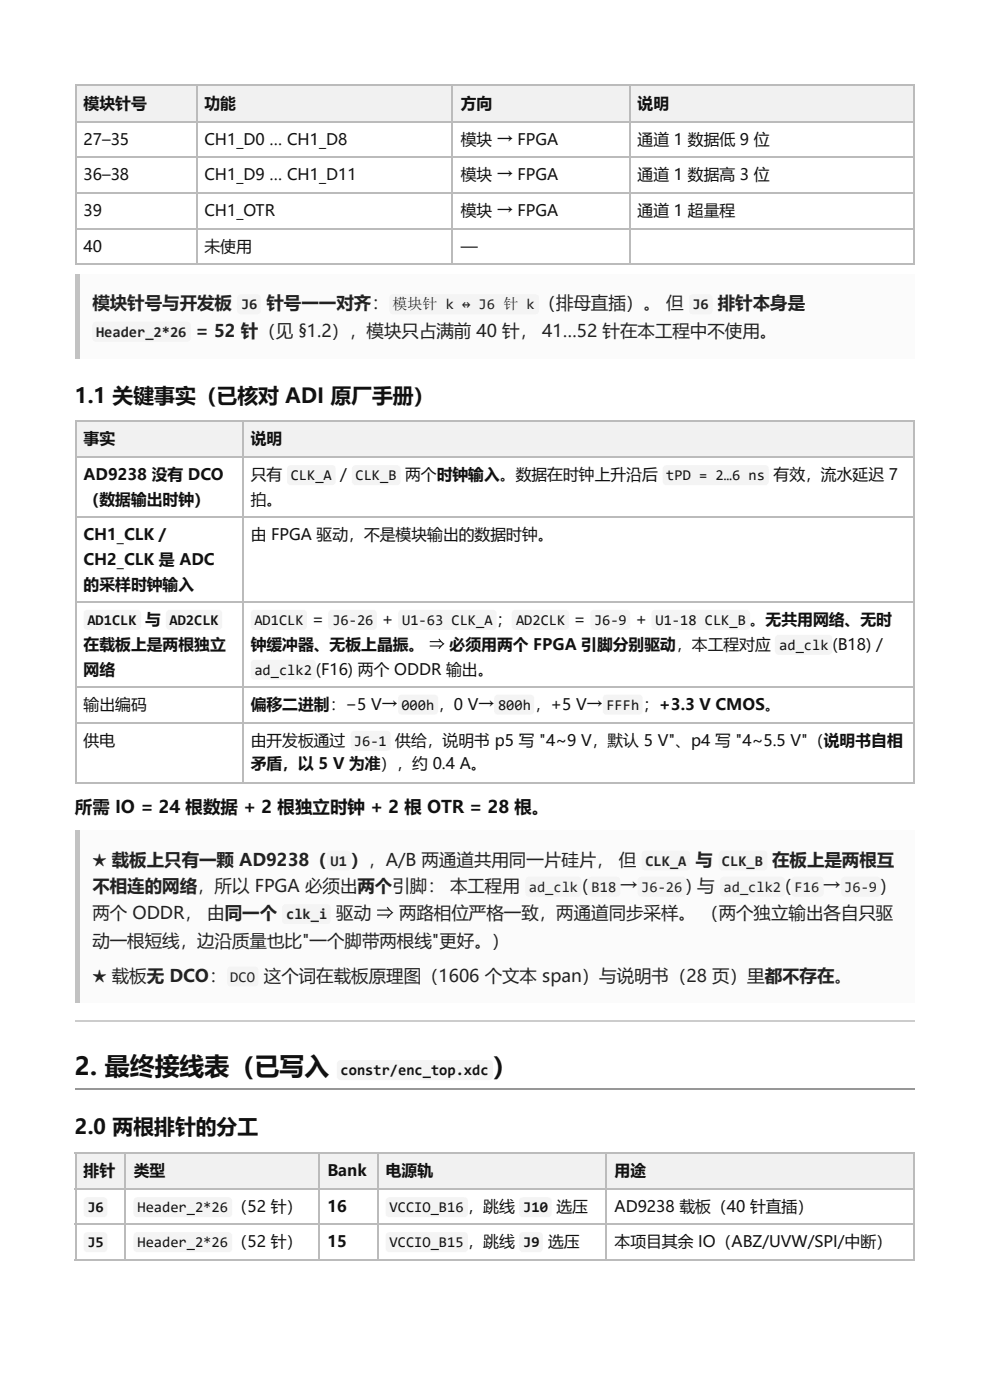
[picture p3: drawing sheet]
<svg xmlns="http://www.w3.org/2000/svg" width="210mm" height="297mm" viewBox="0 0 210 297" stroke-linecap="round" stroke-linejoin="round" font-family="sans-serif">
<g fill="#eef1f5">
<path d="M16.1 18.3h25.4v7.4h-25.4z"/>
<path d="M41.5 18.3h54.5v7.4h-54.5z"/>
<path d="M96 18.3h37.3v7.4h-37.3z"/>
<path d="M133.3 18.3h60.6v7.4h-60.6z"/>
</g>
<path d="M15.9 18.1h178M16 18v38.1M41.7 18v38.1M95.9 18v38.1M133.5 18v38.1M15.9 25.8h178M15.9 33.2h178M15.9 40.9h178M15.9 48.6h178M15.9 56h178" fill="none" stroke="#bbb" stroke-width=".26"/>
<path d="M193.8 18v38.1" fill="none" stroke="#bbb" stroke-width=".25"/>
<path d="M15.9 58.2h178v18h-178z" fill="#fafbfc"/>
<path d="M15.9 58.2h1v18h-1z" fill="#b9c2cc"/>
<g fill="#eef1f5">
<path d="M16.1 89.4h35.2v7.7h-35.2z"/>
<path d="M51.3 89.4h142.6v7.7h-142.6z"/>
</g>
<path d="M15.9 89.3h178M15.9 97h178M16 89.2v77M51.5 89.2v77M15.9 109.7h178M15.9 127.7h178M15.9 145.7h178M15.9 153.3h178M15.9 166h178" fill="none" stroke="#bbb" stroke-width=".26"/>
<path d="M193.8 89.2v77" fill="none" stroke="#bbb" stroke-width=".25"/>
<path d="M15.9 176.2h178v36.5h-178z" fill="#fafbfc"/>
<path d="M15.9 176.2h1v36.5h-1z" fill="#b9c2cc"/>
<path d="M15.9 216.6h178" fill="none" stroke="#ccc" stroke-width=".26"/>
<path d="M15.9 231.1h178" fill="none" stroke="#999" stroke-width=".26"/>
<g fill="#eef1f5">
<path d="M16.1 244.7h10.6v7.4h-10.6z"/>
<path d="M26.7 244.7h41v7.4h-41z"/>
<path d="M67.7 244.7h12.5v7.4h-12.5z"/>
<path d="M80.2 244.7h48.4v7.4h-48.4z"/>
<path d="M128.6 244.7h65.3v7.4h-65.3z"/>
</g>
<path d="M15.9 244.6h178M15.9 252.3h178M15.9 259.7h178M16 244.5v23M26.6 244.5v23M67.6 244.5v23M80 244.5v23M128.5 244.5v23M15.9 267.4h178" fill="none" stroke="#bbb" stroke-width=".26"/>
<path d="M193.8 244.5v23" fill="none" stroke="#bbb" stroke-width=".25"/>
<g fill="#f4f4f4">
<path d="M50.5 62.7l.6-.3h3.4a.79 .79 0 0 1 .8 .8v2.7a.79 .79 0 0 1-.8 .8h-3.4a.79 .79 0 0 1-.8-.8v-2.7z"/>
<path d="M82.8 62.7l.5-.3h30.2a.79 .79 0 0 1 .8 .8v2.7a.79 .79 0 0 1-.8 .8h-30.2a.79 .79 0 0 1-.8-.8v-2.7z"/>
<path d="M146.3 62.7l.5-.3h3.5a.79 .79 0 0 1 .8 .8v2.7a.79 .79 0 0 1-.8 .8h-3.5a.79 .79 0 0 1-.8-.8v-2.7z"/>
<path d="M19.8 68.5l.6-.2h19.3a.79 .79 0 0 1 .8 .8v2.6a.79 .79 0 0 1-.8 .8h-19.3a.79 .79 0 0 1-.8-.8v-2.6z"/>
<path d="M61.1 98.9l.5-.2h8.8a.79 .79 0 0 1 .8 .8v2.6a.79 .79 0 0 1-.8 .8h-8.8a.79 .79 0 0 1-.7-.8v-2.6z"/>
<path d="M74.8 98.9l.6-.2h8.7a.79 .79 0 0 1 .8 .8v2.6a.79 .79 0 0 1-.8 .8h-8.7a.79 .79 0 0 1-.8-.8v-2.6z"/>
<path d="M140.7 98.9l.6-.2h20.9a.79 .79 0 0 1 .8 .8v2.6a.79 .79 0 0 1-.8 .8h-20.9a.79 .79 0 0 1-.8-.8v-2.6z"/>
<path d="M18 129.6l.5-.2h10.6a.79 .79 0 0 1 .8 .8v2.6a.79 .79 0 0 1-.8 .8h-10.6a.79 .79 0 0 1-.8-.8v-2.6z"/>
<path d="M35.4 129.6l.6-.2h10.3a.79 .79 0 0 1 .8 .8v2.6a.79 .79 0 0 1-.8 .8h-10.3a.79 .79 0 0 1-.8-.8v-2.6z"/>
<path d="M53.4 129.6l.6-.2h10.3a.79 .79 0 0 1 .8 .8v2.6a.79 .79 0 0 1-.8 .8h-10.3a.79 .79 0 0 1-.8-.8v-2.6z"/>
<path d="M69.8 129.6l.6-.2h8.7a.79 .79 0 0 1 .8 .8v2.6a.79 .79 0 0 1-.8 .8h-8.7a.79 .79 0 0 1-.8-.8v-2.6z"/>
<path d="M84.6 129.6l.6-.2h19.3a.79 .79 0 0 1 .8 .8v2.6a.79 .79 0 0 1-.8 .8h-19.3a.79 .79 0 0 1-.8-.8v-2.6z"/>
<path d="M108.7 129.6l.6-.2h10.6a.79 .79 0 0 1 .7 .8v2.6a.79 .79 0 0 1-.7 .8h-10.6a.79 .79 0 0 1-.8-.8v-2.6z"/>
<path d="M125.4 129.6l.5-.2h6.9a.79 .79 0 0 1 .8 .8v2.6a.79 .79 0 0 1-.8 .8h-6.9a.79 .79 0 0 1-.8-.8v-2.6z"/>
<path d="M138.3 129.6l.6-.2h19.3a.79 .79 0 0 1 .8 .8v2.6a.79 .79 0 0 1-.8 .8h-19.3a.79 .79 0 0 1-.8-.8v-2.6z"/>
<path d="M164.5 134.9l.6-.2h10.6a.79 .79 0 0 1 .8 .8v2.6a.79 .79 0 0 1-.8 .8h-10.6a.79 .79 0 0 1-.8-.8v-2.6z"/>
<path d="M53.4 140.2l.6-.2h12.1a.79 .79 0 0 1 .8 .8v2.6a.79 .79 0 0 1-.8 .8h-12.1a.79 .79 0 0 1-.8-.8v-2.6z"/>
<path d="M84.6 147.6l.6-.2h6.9a.79 .79 0 0 1 .8 .8v2.6a.79 .79 0 0 1-.8 .8h-6.9a.79 .79 0 0 1-.8-.8v-2.6z"/>
<path d="M105 147.6l.6-.2h6.8a.79 .79 0 0 1 .8 .8v2.6a.79 .79 0 0 1-.8 .8h-6.8a.79 .79 0 0 1-.8-.8v-2.6z"/>
<path d="M128 147.6l.6-.2h6.9a.79 .79 0 0 1 .8 .8v2.6a.79 .79 0 0 1-.8 .8h-6.9a.79 .79 0 0 1-.8-.8v-2.6z"/>
<path d="M74.6 155.3l.5-.3h6.9a.79 .79 0 0 1 .8 .8v2.7a.79 .79 0 0 1-.8 .8h-6.9a.79 .79 0 0 1-.8-.8v-2.7z"/>
<path d="M69.6 180.7l.5-.3h3.5a.79 .79 0 0 1 .7 .8v2.7a.79 .79 0 0 1-.7 .8h-3.5a.79 .79 0 0 1-.8-.8v-2.7z"/>
<path d="M136.2 180.7l.6-.3h8.7a.79 .79 0 0 1 .8 .8v2.7a.79 .79 0 0 1-.8 .8h-8.7a.79 .79 0 0 1-.8-.8v-2.7z"/>
<path d="M152.6 180.7l.6-.3h8.7a.79 .79 0 0 1 .8 .8v2.7a.79 .79 0 0 1-.8 .8h-8.7a.79 .79 0 0 1-.8-.8v-2.7z"/>
<path d="M111.6 186.2l.6-.2h10.3a.79 .79 0 0 1 .8 .8v2.6a.79 .79 0 0 1-.8 .8h-10.3a.79 .79 0 0 1-.8-.8v-2.6z"/>
<path d="M124.9 186.2l.5-.2h5.3a.79 .79 0 0 1 .8 .8v2.6a.79 .79 0 0 1-.8 .8h-5.3a.79 .79 0 0 1-.8-.8v-2.6z"/>
<path d="M135.4 186.2l.6-.2h8.7a.79 .79 0 0 1 .8 .8v2.6a.79 .79 0 0 1-.8 .8h-8.7a.79 .79 0 0 1-.8-.8v-2.6z"/>
<path d="M152.9 186.2l.6-.2h12.1a.79 .79 0 0 1 .8 .8v2.6a.79 .79 0 0 1-.8 .8h-12.1a.79 .79 0 0 1-.8-.8v-2.6z"/>
<path d="M168 186.2l.5-.2h5.3a.79 .79 0 0 1 .8 .8v2.6a.79 .79 0 0 1-.8 .8h-5.3a.79 .79 0 0 1-.8-.8v-2.6z"/>
<path d="M178.6 186.2l.5-.2h6.9a.79 .79 0 0 1 .8 .8v2.6a.79 .79 0 0 1-.8 .8h-6.9a.79 .79 0 0 1-.8-.8v-2.6z"/>
<path d="M60 192.1l.6-.3h8.7a.79 .79 0 0 1 .8 .8v2.7a.79 .79 0 0 1-.8 .8h-8.7a.79 .79 0 0 1-.8-.8v-2.7z"/>
<path d="M48.4 205.3l.5-.2h5.1a.79 .79 0 0 1 .8 .7v2.7a.79 .79 0 0 1-.8 .8h-5.1a.79 .79 0 0 1-.7-.8v-2.7z"/>
<path d="M71.7 225.1l.5-.2h31.5a.79 .79 0 0 1 .8 .8v2.6a.79 .79 0 0 1-.8 .8h-31.5a.79 .79 0 0 1-.8-.8v-2.6z"/>
<path d="M18 254.2l.5-.2h3.5a.79 .79 0 0 1 .8 .8v2.6a.79 .79 0 0 1-.8 .8h-3.5a.79 .79 0 0 1-.8-.8v-2.6z"/>
<path d="M28.5 254.2l.6-.2h19.3a.79 .79 0 0 1 .8 .8v2.6a.79 .79 0 0 1-.8 .8h-19.3a.79 .79 0 0 1-.8-.8v-2.6z"/>
<path d="M82 254.2l.5-.2h15.9a.79 .79 0 0 1 .8 .8v2.6a.79 .79 0 0 1-.8 .8h-15.9a.79 .79 0 0 1-.7-.8v-2.6z"/>
<path d="M110.3 254.2l.6-.2h5.3a.79 .79 0 0 1 .7 .8v2.6a.79 .79 0 0 1-.7 .8h-5.3a.79 .79 0 0 1-.8-.8v-2.6z"/>
<path d="M18 261.6l.5-.2h3.5a.79 .79 0 0 1 .8 .8v2.6a.79 .79 0 0 1-.8 .8h-3.5a.79 .79 0 0 1-.8-.8v-2.6z"/>
<path d="M28.5 261.6l.6-.2h19.3a.79 .79 0 0 1 .8 .8v2.6a.79 .79 0 0 1-.8 .8h-19.3a.79 .79 0 0 1-.8-.8v-2.6z"/>
<path d="M82 261.6l.5-.2h15.9a.79 .79 0 0 1 .8 .8v2.6a.79 .79 0 0 1-.8 .8h-15.9a.79 .79 0 0 1-.7-.8v-2.6z"/>
<path d="M110.3 261.6l.6-.2h3.4a.79 .79 0 0 1 .8 .8v2.6a.79 .79 0 0 1-.8 .8h-3.4a.79 .79 0 0 1-.8-.8v-2.6z"/>
</g>
<g font-size="5.3" fill="#111">
<text x="15.9" y="228.1">2. 最终接线表（已写入</text>
<text x="104.4" y="228.1">）</text>
</g>
<g font-size="4.4" fill="#111">
<text x="15.9" y="85.5">1.1 关键事实（已核对 ADI 原厂手册）</text>
<text x="15.9" y="240.5">2.0 两根排针的分工</text>
</g>
<g font-size="3.7" fill="#222">
<text x="19.6" y="65.6">模块针号与开发板</text>
<text x="56.5" y="65.6">针号一一对齐：</text>
<text x="114.2" y="65.6">（排母直插）。 但</text>
<text x="152.2" y="65.6">排针本身是</text>
<text x="41.5" y="71.4">= 52 针（见 §1.2），模块只占满前 40 针， 41…52 针在本工程中不使用。</text>
<text x="19.6" y="183.6">★ 载板上只有一颗 AD9238（</text>
<text x="74.4" y="183.6">），A/B 两通道共用同一片硅片， 但</text>
<text x="147.5" y="183.6">与</text>
<text x="163.7" y="183.6">在板上是两根互</text>
<text x="19.6" y="189.2">不相连的网络，所以 FPGA 必须出两个引脚： 本工程用</text>
<text x="123.4" y="189.2">(</text>
<text x="131.5" y="189.2">→</text>
<text x="145.5" y="189.2">) 与</text>
<text x="166.4" y="189.2">(</text>
<text x="174.5" y="189.2">→</text>
<text x="186.8" y="189.2">)</text>
<text x="19.6" y="195">两个 ODDR， 由同一个</text>
<text x="71.3" y="195">驱动 ⇒ 两路相位严格一致，两通道同步采样。 （两个独立输出各自只驱</text>
<text x="19.6" y="200.8">动一根短线，边沿质量也比&quot;一个脚带两根线&quot;更好。）</text>
<text x="19.6" y="208.2">★ 载板无 DCO：</text>
<text x="55.9" y="208.2">这个词在载板原理图（1606 个文本 span）与说明书（28 页）里都不存在。</text>
</g>
<text font-size="3.7" fill="#111" x="15.9" y="172.5">所需 IO = 24 根数据 + 2 根独立时钟 + 2 根 OTR = 28 根。</text>
<g font-size="3.3" fill="#111">
<text x="17.7" y="23">模块针号</text>
<text x="43.3" y="23">功能</text>
<text x="97.7" y="23">方向</text>
<text x="135.2" y="23">说明</text>
<text x="17.7" y="30.7">27–35</text>
<text x="43.3" y="30.7">CH1_D0 … CH1_D8</text>
<text x="97.7" y="30.7">模块 → FPGA</text>
<text x="135.2" y="30.7">通道 1 数据低 9 位</text>
<text x="17.7" y="38.1">36–38</text>
<text x="43.3" y="38.1">CH1_D9 … CH1_D11</text>
<text x="97.7" y="38.1">模块 → FPGA</text>
<text x="135.2" y="38.1">通道 1 数据高 3 位</text>
<text x="17.7" y="45.8">39</text>
<text x="43.3" y="45.8">CH1_OTR</text>
<text x="97.7" y="45.8">模块 → FPGA</text>
<text x="135.2" y="45.8">通道 1 超量程</text>
<text x="17.7" y="53.4">40</text>
<text x="43.3" y="53.4">未使用</text>
<text x="97.7" y="53.4">—</text>
<text x="17.7" y="94.2">事实</text>
<text x="53.1" y="94.2">说明</text>
<text x="17.7" y="101.9">AD9238 没有 DCO</text>
<text x="53.1" y="101.9">只有</text>
<text x="72.1" y="101.9">/</text>
<text x="85.9" y="101.9">两个时钟输入。数据在时钟上升沿后</text>
<text x="164" y="101.9">有效，流水延迟 7</text>
<text x="17.7" y="107.2">（数据输出时钟）</text>
<text x="53.1" y="107.2">拍。</text>
<text x="17.7" y="114.6">CH1_CLK /</text>
<text x="17.7" y="119.9">CH2_CLK 是 ADC</text>
<text x="53.1" y="114.6">由 FPGA 驱动，不是模块输出的数据时钟。</text>
<text x="17.7" y="125.1">的采样时钟输入</text>
<text x="17.7" y="137.8">在载板上是两根独立</text>
<text x="30.8" y="132.6">与</text>
<text x="53.1" y="137.8">钟缓冲器、无板上晶振。 ⇒ 必须用两个 FPGA 引脚分别驱动，本工程对应</text>
<text x="66.2" y="132.6">=</text>
<text x="81" y="132.6">+</text>
<text x="121.7" y="132.6">=</text>
<text x="134.7" y="132.6">+</text>
<text x="176.5" y="137.8">(B18) /</text>
<text x="17.7" y="143.1">网络</text>
<text x="67" y="143.1">(F16) 两个 ODDR 输出。</text>
<text x="17.7" y="150.5">输出编码</text>
<text x="53.1" y="150.5">偏移二进制：−5 V→</text>
<text x="92.9" y="150.5">，0 V→</text>
<text x="113.4" y="150.5">，+5 V→</text>
<text x="136.3" y="150.5">；+3.3 V CMOS。</text>
<text x="17.7" y="158.2">供电</text>
<text x="53.1" y="158.2">由开发板通过</text>
<text x="83.8" y="158.2">供给，说明书 p5 写 &quot;4~9 V，默认 5 V&quot;、p4 写 &quot;4~5.5 V&quot;（说明书自相</text>
<text x="53.1" y="163.2">矛盾，以 5 V 为准），约 0.4 A。</text>
<text x="17.7" y="249.5">排针</text>
<text x="28.3" y="249.5">类型</text>
<text x="69.4" y="249.5">Bank</text>
<text x="81.8" y="249.5">电源轨</text>
<text x="130.3" y="249.5">用途</text>
<text x="69.4" y="257.2">16</text>
<text x="118" y="257.2">选压</text>
<text x="130.3" y="257.2">AD9238 载板（40 针直插）</text>
<text x="69.4" y="264.6">15</text>
<text x="116.2" y="264.6">选压</text>
<text x="130.3" y="264.6">本项目其余 IO（ABZ/UVW/SPI/中断）</text>
</g>
<g font-size="3.2" fill="#222">
<text x="51.1" y="65.6">J6</text>
<text x="83.2" y="65.6">模块针 k ↔ J6 针 k</text>
<text x="146.8" y="65.6">J6</text>
<text x="20.4" y="71.4">Header_2*26</text>
<text x="70.1" y="183.6">U1</text>
<text x="136.8" y="183.6">CLK_A</text>
<text x="153.1" y="183.6">CLK_B</text>
<text x="112.1" y="189.2">ad_clk</text>
<text x="125.4" y="189.2">B18</text>
<text x="136" y="189.2">J6-26</text>
<text x="153.4" y="189.2">ad_clk2</text>
<text x="168.5" y="189.2">F16</text>
<text x="179" y="189.2">J6-9</text>
<text x="60.7" y="195">clk_i</text>
<text x="48.8" y="208.2">DCO</text>
</g>
<g font-size="3.2" fill="#111">
<text x="61.6" y="101.9">CLK_A</text>
<text x="75.4" y="101.9">CLK_B</text>
<text x="141.3" y="101.9">tPD = 2…6 ns</text>
<text x="18.5" y="132.6">AD1CLK</text>
<text x="35.9" y="132.6">AD2CLK</text>
<text x="53.9" y="132.6">AD1CLK</text>
<text x="70.5" y="132.6">J6-26</text>
<text x="85.3" y="132.6">U1-63 CLK_A ；</text>
<text x="109.4" y="132.6">AD2CLK</text>
<text x="125.9" y="132.6">J6-9</text>
<text x="139" y="132.6">U1-18 CLK_B 。无共用网络、无时</text>
<text x="165.2" y="137.8">ad_clk</text>
<text x="53.9" y="143.1">ad_clk2</text>
<text x="85.1" y="150.5">000h</text>
<text x="105.6" y="150.5">800h</text>
<text x="128.6" y="150.5">FFFh</text>
<text x="75" y="158.2">J6-1</text>
<text x="72.2" y="228.1">constr/enc_top.xdc</text>
<text x="18.5" y="257.2">J6</text>
<text x="29.1" y="257.2">Header_2*26 （52 针）</text>
<text x="82.6" y="257.2">VCCIO_B16 ，跳线</text>
<text x="110.9" y="257.2">J10</text>
<text x="18.5" y="264.6">J5</text>
<text x="29.1" y="264.6">Header_2*26 （52 针）</text>
<text x="82.6" y="264.6">VCCIO_B15 ，跳线</text>
<text x="110.9" y="264.6">J9</text>
</g>
</svg>
